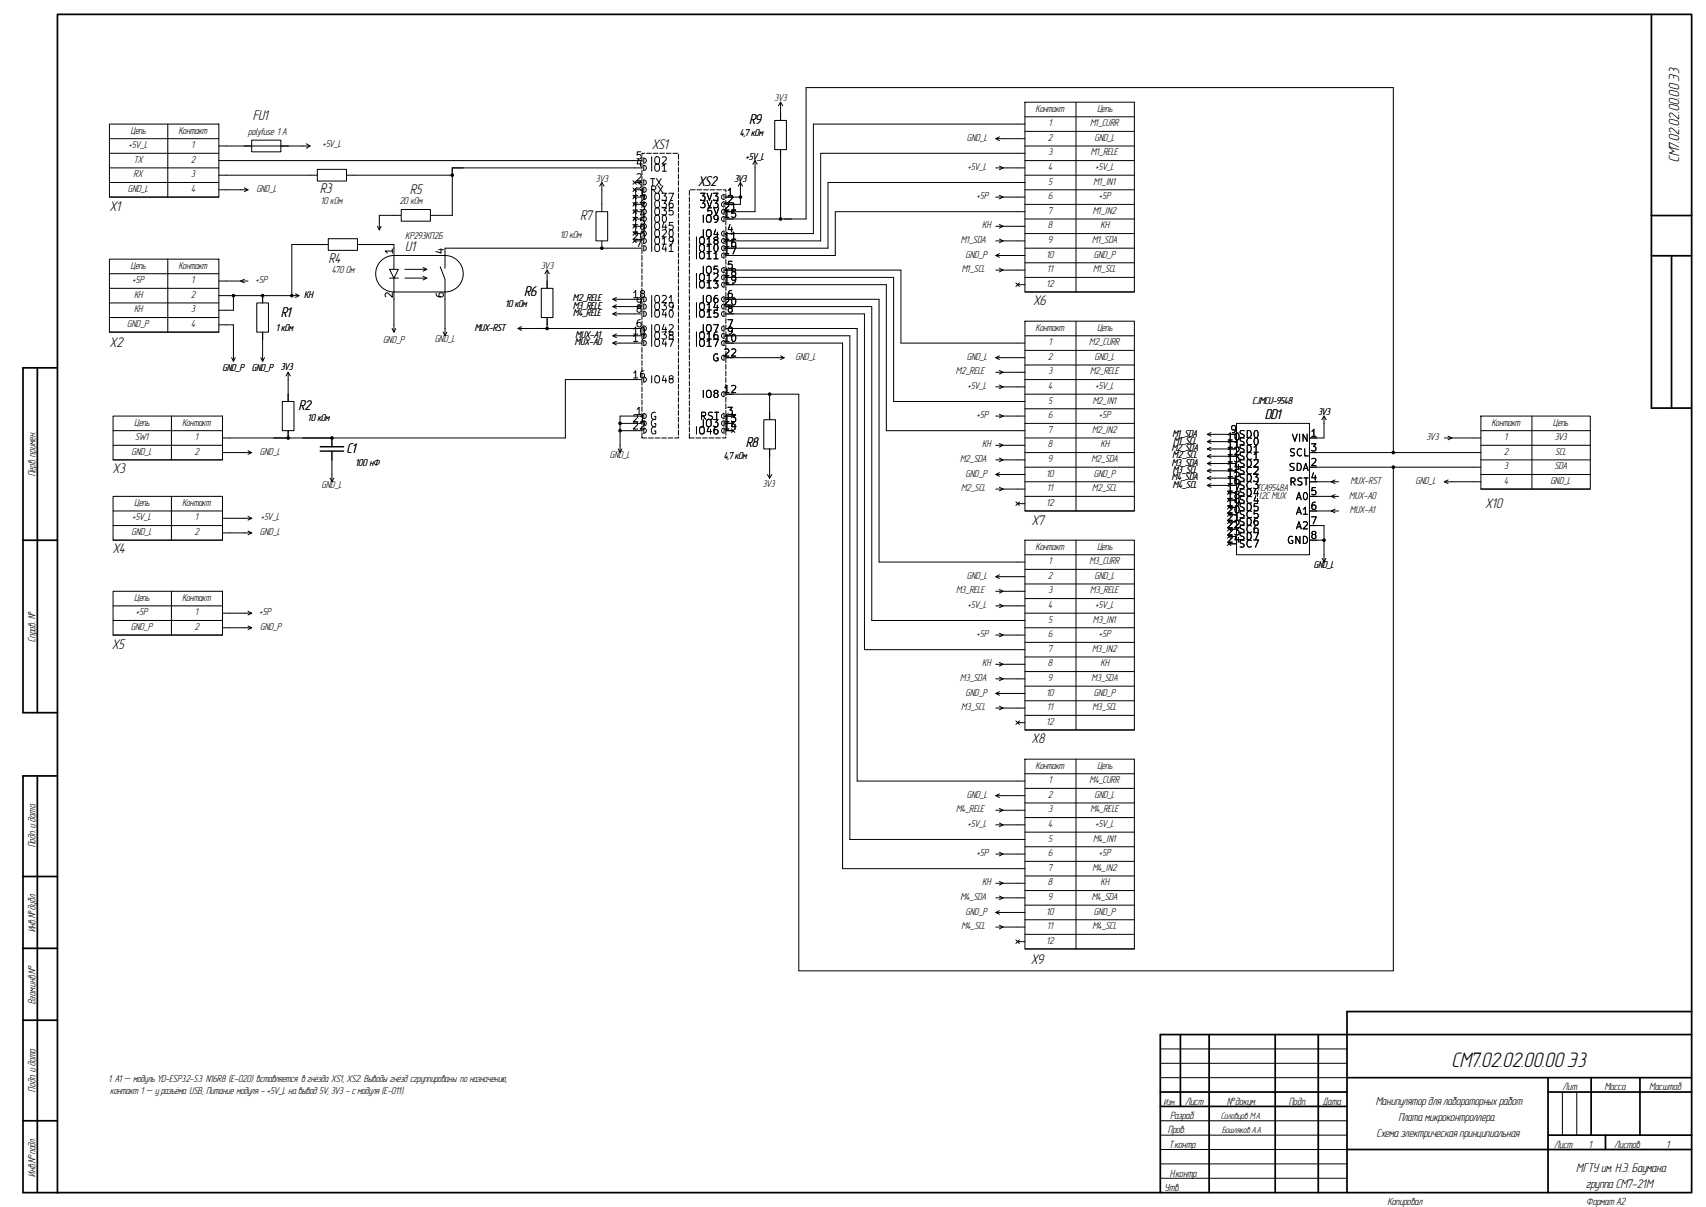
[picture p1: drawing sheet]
<svg xmlns="http://www.w3.org/2000/svg" width="594mm" height="420mm" viewBox="0 0 594 420" stroke-linecap="round" stroke-linejoin="round" font-family="sans-serif">
<g fill="none" stroke="#000" stroke-width=".6">
<path d="M20 5h569v410h-569zM575 5v137h14M575 75h14M575 89h14M582 89v53M13 128v120M20 128h-12v120h12M8 188h12M13 270v145M20 270h-12v145h12M8 305h12M8 330h12"/>
<path d="M8 355h12M411 360v25M421 360v55M444 360v55M459 360v55M589 352h-120v63M589 360h-185v55M404 380h65M469 375h120M539 380h50M539 375v40M554 375v20"/>
<path d="M571 375v20M8 390h12M404 385h65M469 400h120M539 395h50M559 395v5"/>
</g>
<g fill="none" stroke="#000" stroke-width=".35">
<path d="M271.8 35.6l-.8 1.2M271.8 35.6l.7 1.2M271.8 35.6v6.3M356.9 35.6h38.1v66h-38.1zM374.6 35.6v66M38.1 43.2h38.1v25.4h-38.1zM38.1 48.3h38.1M38.1 53.3h38.1M38.1 58.4h38.1M58.4 43.2v25.4M76.2 50.8h31.7M76.2 55.9h147.3"/>
<path d="M87.6 48.8h10.2v4h-10.2zM106.7 50l1.2 .8M107.9 50.8l-1.2 .8M110.5 58.9h10.1v4.1h-10.1zM223.5 58.4h-66v16.5h-7.6M224.2 55l.6 .3 .2 .6-.2 .6-.6 .3zM224.2 57.5l.6 .3 .2 .6-.2 .7-.6 .2zM262.9 55.9v17.8h-10.2M262.9 55.9l-.8 1.3M262.9 55.9l.8 1.3M269.7 41.9h4.1v10.2h-4.1zM271.8 52.1v24.1"/>
<path d="M346.7 48.3h10.2M346.7 58.4h10.2M348 47.6l-1.3 .7 1.3 .6M348 57.8l1.2 .6-1.2 .7M356.9 40.6h38.1M356.9 45.7h38.1M356.9 50.8h38.1M356.9 55.9h38.1M356.9 43.2h-73.7v38.1h-30.5M356.9 53.3h-71.2v30.5h-33M38.1 68.6h38.1M38.1 63.5h38.1"/>
<path d="M76.2 61h34.3M76.2 66h10.2M85.1 65.4l1.3 .6-1.3 .7M120.6 61h36.9M131.4 78.7l.7 1.3 .6-1.3M139.7 72.9h10.2v4.1h-10.2zM139.7 74.9h-7.6v5.1M207.5 73.7h4.1v10.1h-4.1zM209.5 63.5l-.7 1.3M209.5 63.5l.8 1.3M209.5 63.5v10.2M220.4 75.6l1.2 1.2"/>
<path d="M220.4 78.1l1.2 1.2M220.4 73.1l1.2 1.2M220.4 68l1.2 1.2M220.4 62.9l1.2 1.2M220.4 70.5l1.2 1.2M220.4 65.4l1.2 1.2M221 68.6h2.5M221 66h2.5M221 71.1h2.5M221 76.2h2.5M221 63.5h2.5M221 73.7h2.5"/>
<path d="M221 78.7h2.5M221.6 75.6l-1.2 1.2M221.6 78.1l-1.2 1.2M221.6 73.1l-1.2 1.2M221.6 68l-1.2 1.2M221.6 62.9l-1.2 1.2M221.6 70.5l-1.2 1.2M221.6 65.4l-1.2 1.2M224.2 62.6l.6 .3 .2 .6-.2 .6-.6 .3zM224.2 65.2l.6 .2 .2 .6-.2 .7-.6 .2zM224.2 67.7l.6 .3 .2 .6-.2 .6-.6 .3zM224.2 70.2l.6 .3 .2 .6-.2 .7-.6 .2z"/>
<path d="M224.2 72.8l.6 .2 .2 .7-.2 .6-.6 .2zM224.2 75.3l.6 .3 .2 .6-.2 .6-.6 .3zM224.2 77.9l.6 .2 .2 .6-.2 .7-.6 .2zM251.5 68l.6-.3v1.8l-.8-.6zM251.5 70.5l.6-.3v1.8l-.8-.6zM251.5 73l.6-.2v1.7l-.8-.5zM251.5 75.6l.6-.3v1.8l-.8-.6zM252.7 68.6h5.1M252.7 76.2h28v-45.7h204.4v127M257.8 63.5v7.6h-5.1M257.8 63.5l-.8 1.3M257.8 63.5l.8 1.3"/>
<path d="M346.7 68.6h10.2M346.7 78.7h10.2M348 67.9l1.2 .7-1.2 .6M348 78.1l1.2 .6-1.2 .7M356.9 61h38.1M356.9 66h38.1M356.9 71.1h38.1M356.9 76.2h38.1M356.9 63.5h-68.6v22.9h-35.6M356.9 73.7h-66.1v15.2h-38.1M38.1 90.2h38.1v25.4h-38.1zM38.1 95.3h38.1"/>
<path d="M58.4 90.2v25.4M76.2 97.8h10.2M85.1 97.2l-1.3 .6 1.3 .6M114.3 83.1h10.2v4h-10.2zM114.3 85.1h-12.7v17.8M124.5 85.1h12.7v8.6M132.7 90.8a6.3 6.3 0 0 1 4.5-1.9h17.7a6.3 6.3 0 0 1 6.4 6.4 6.3 6.3 0 0 1-6.4 6.3h-17.7a6.4 6.4 0 0 1-5.9-3.9 6.4 6.4 0 0 1 1.4-6.9zM135.6 93.7h3.1l-1.5 3.1zM135.6 96.8h3.1M137.2 96.8v18.8M141 96.8h7.6M141 93.7h7.6"/>
<path d="M147.3 93.1l1.3 .6-1.3 .7M147.3 96.1l1.3 .7-1.3 .6M153.3 92.8l1.6 4.4v4.4M190.5 94v6.3M190.5 94l-.8 1.3M190.5 94l.8 1.3M209.5 83.8v2.6M220.4 83.2l1.2 1.2M220.4 80.7l1.2 1.2M221 81.3h2.5M221 83.8h2.5M221.6 83.2l-1.2 1.2"/>
<path d="M221.6 80.7l-1.2 1.2M223.5 86.4h-68.6v6.9M224.2 80.4l.6 .3 .2 .6-.2 .6-.6 .3zM224.2 82.9l.6 .3 .2 .6-.2 .7-.6 .2zM224.2 85.5l.6 .2 .2 .7-.2 .6-.6 .2zM251.5 80.7l.6-.3v1.8l-.8-.6zM251.5 83.2l.6-.3v1.8l-.8-.6zM251.5 85.7l.6-.2v1.7l-.8-.5zM251.5 88.3l.6-.3v1.8l-.8-.6zM251.5 93.4l.6-.3v1.8l-.8-.6zM251.5 95.9l.6-.3v1.8l-.8-.6zM251.5 98.4l.6-.2v1.7l-.8-.5z"/>
<path d="M252.7 94h61v25.4h43.2M252.7 96.5h58.4v43.2h45.8M252.7 99.1h55.9v50.8h48.3M346.7 94h10.2M346.7 83.8h10.2M346.7 88.9h10.2M348 93.3l1.2 .7-1.2 .6M348 88.3l-1.3 .6 1.3 .6M348 83.2l1.2 .6-1.2 .7M353.7 98.5l1.2 1.2M354.3 99.1h2.6M354.9 98.5l-1.2 1.2"/>
<path d="M356.9 81.3h38.1M356.9 86.4h38.1M356.9 91.4h38.1M356.9 96.5h38.1M38.1 100.3h38.1M38.1 105.4h38.1M38.1 110.5h38.1M38.1 115.6h38.1M76.2 113h5.1v12.7M76.2 102.9h27.9M81.3 102.9v5.1h-5.1M89.4 105.4h4.1v10.2h-4.1z"/>
<path d="M91.4 102.9v2.5M91.4 115.6v10.1M102.9 102.2l1.2 .7-1.2 .6M136.5 114.3l.7 1.3 .6-1.3M154.3 115.6l.6 1.2 .7-1.2M154.9 101.6v15.2M180.3 114.3h43.2M181.6 113.7l-1.3 .6 1.3 .6M188.5 100.3h4v10.2h-4zM190.5 110.5v3.8M213.4 116.8h10.1M213.4 119.4h10.1"/>
<path d="M213.4 109.2h10.1M213.4 106.7h10.1M213.4 104.1h10.1M214.6 103.5l-1.2 .6 1.2 .7M214.6 106l-1.2 .7 1.2 .6M214.6 108.6l-1.2 .6 1.2 .7M214.6 118.7l-1.2 .7 1.2 .6M214.6 116.2l-1.2 .6 1.2 .7M224.2 103.3l.6 .2 .2 .6-.2 .7-.6 .2zM224.2 105.8l.6 .3 .2 .6-.2 .6-.6 .3zM224.2 108.3l.6 .3 .2 .6-.2 .7-.6 .2zM224.2 113.4l.6 .3 .2 .6-.2 .6-.6 .3z"/>
<path d="M224.2 116l.6 .2 .2 .6-.2 .7-.6 .2zM224.2 118.5l.6 .3 .2 .6-.2 .6-.6 .3zM251.5 103.5l.6-.2v1.7l-.8-.6zM251.5 106.1l.6-.3v1.8l-.8-.6zM251.5 108.6l.6-.3v1.8l-.8-.6zM251.5 113.7l.6-.3v1.8l-.8-.6zM251.5 116.2l.6-.2v1.7l-.8-.6zM251.5 118.8l.6-.3v1.8l-.8-.6zM252.7 116.8h43.2v175.3h61M252.7 119.4h40.7v182.9h63.5M252.7 106.7h50.8v109.2h53.4M252.7 114.3h45.7v157.5h58.5"/>
<path d="M252.7 109.2h48.3v116.9h55.9M252.7 104.1h53.4v91.5h50.8M356.9 111.8h38.1v66h-38.1zM356.9 116.8h38.1M356.9 101.6h38.1M374.6 111.8v66M80.6 124.5l.7 1.2 .6-1.2M90.8 124.5l.6 1.2 .7-1.2M98.3 139.7h4.1v10.2h-4.1zM100.3 129.5v10.2M100.3 129.5l-.7 1.3M100.3 129.5l.8 1.3"/>
<path d="M223.5 132.1h-26.7v20.3h-119.3M224.2 131.2l.6 .3 .2 .6-.2 .6-.6 .3zM251.5 123.8l.6-.2v1.7l-.8-.5zM251.5 136.5l.6-.2v1.7l-.8-.5zM252.7 124.5h20.3M252.7 137.2h25.4v200.6h207v-175.2M268 137.2v8.9M271.8 123.8l1.2 .7-1.2 .6M346.7 124.5h10.2M346.7 129.5h10.2M346.7 134.6h10.2M348 123.8l-1.3 .7 1.3 .6"/>
<path d="M348 134l1.2 .6-1.2 .7M348 128.9l1.2 .6-1.2 .7M356.9 121.9h38.1M356.9 127h38.1M356.9 132.1h38.1M356.9 137.2h38.1M39.4 144.8h38.1v15.2h-38.1zM39.4 154.9h38.1M39.4 149.9h38.1M59.7 144.8v15.2M77.5 157.5h10.1M86.4 156.8l1.2 .7-1.2 .6"/>
<path d="M100.3 149.9v2.5M115.6 152.4v3M115.6 157v10.6M215.3 156.2l.6 1.3 .6-1.3M215.9 147.3h7.6M215.9 149.9h7.6M223.5 144.8h-7.6v12.7M224.2 143.9l.6 .3 .2 .6-.2 .6-.6 .3zM224.2 146.4l.6 .3 .2 .6-.2 .7-.6 .2zM224.2 149l.6 .2 .2 .7-.2 .6-.6 .2zM251.5 144.2l.6-.3v1.8l-.8-.6zM251.5 146.7l.6-.3v1.8l-.8-.6z"/>
<path d="M251.5 149.2l.6-.2v1.7l-.8-.5zM252.7 144.8h2.6M252.7 147.3h2.6M252.7 149.9h2.6M254.7 144.2l1.2 1.2M254.7 149.3l1.2 1.2M254.7 146.7l1.2 1.2M255.9 144.2l-1.2 1.2M255.9 149.3l-1.2 1.2M255.9 146.7l-1.2 1.2M265.9 146.1h4.1v10.1h-4.1zM268 156.2v10.2"/>
<path d="M346.7 154.9h10.2M346.7 144.8h10.2M348 159.4l1.2 .6-1.2 .7M348 154.3l1.2 .6-1.2 .7M348 144.1l1.2 .7-1.2 .6M356.9 142.2h38.1M356.9 147.3h38.1M356.9 152.4h38.1M356.9 157.5h38.1M420.4 153.7h10.1M420.4 151.1h10.1M420.4 158.8h10.1"/>
<path d="M420.4 156.2h10.1M421.6 153l-1.2 .7 1.2 .6M421.6 150.5l-1.2 .6 1.2 .7M421.6 158.1l-1.2 .7 1.2 .6M421.6 155.6l-1.2 .6 1.2 .6M430.5 147.3h25.4v45.7h-25.4zM455.9 157.5h59.7M461 144.8v7.6h-5.1M461 144.8l-.8 1.3M461 144.8l.8 1.3M502.9 152.4h12.7M504.2 151.8l1.3 .6-1.3 .6"/>
<path d="M515.6 144.8h38.1v25.4h-38.1zM515.6 154.9h38.1M515.6 149.9h38.1M533.4 144.8v25.4M39.4 172.7h38.1v15.3h-38.1zM39.4 160h38.1M39.4 177.8h38.1M59.7 172.7v15.3M86.4 179.7l1.2 .6-1.2 .7M114.9 166.4l.7 1.2 .6-1.2M267.2 165.1l.8 1.3M268.7 165.1l-.7 1.3"/>
<path d="M346.7 170.2h10.2M346.7 165.1h10.2M346.7 160h10.2M348 169.5l1.2 .7-1.2 .6M348 164.5l-1.3 .6 1.3 .6M353.7 174.7l1.2 1.2M354.3 175.3h2.6M354.9 174.7l-1.2 1.2M356.9 162.6h38.1M356.9 167.6h38.1M356.9 172.7h38.1M356.9 177.8h38.1"/>
<path d="M420.4 161.3h10.1M420.4 163.8h10.1M420.4 168.9h10.1M420.4 166.4h10.1M421.6 160.7l-1.2 .6 1.2 .6M421.6 163.2l-1.2 .6 1.2 .7M421.6 168.3l-1.2 .6 1.2 .6M421.6 165.7l-1.2 .7 1.2 .6M427.4 178.5l1.2 1.2M427.4 175.9l1.2 1.2M427.4 173.4l1.2 1.2M427.4 170.8l1.2 1.3"/>
<path d="M428 171.5h2.5M428 174h2.5M428 176.5h2.5M428 179.1h2.5M428.6 178.5l-1.2 1.2M428.6 175.9l-1.2 1.2M428.6 173.4l-1.2 1.2M428.6 170.8l-1.2 1.3M455.9 162.6h59.7M455.9 167.6h10.2M455.9 172.7h10.2M455.9 177.8h10.2"/>
<path d="M464.8 172.1l-1.3 .6 1.3 .7M464.8 167l-1.3 .6 1.3 .7M464.8 177.2l-1.3 .6 1.3 .6M502.9 167.6h12.7M504.2 167l-1.3 .6 1.3 .7M515.6 170.2h38.1M515.6 165.1h38.1M515.6 160h38.1M39.4 182.9h38.1M39.4 188h38.1M77.5 180.3h10.1M77.5 185.4h10.1"/>
<path d="M86.4 184.8l1.2 .6-1.2 .7M356.9 188h38.1v66h-38.1zM356.9 193h38.1M356.9 198.1h38.1M374.6 188v66M427.4 181l1.2 1.2M427.4 183.5l1.2 1.3M427.4 188.6l1.2 1.2M427.4 186.1l1.2 1.2M428 181.6h2.5M428 184.2h2.5M428 186.7h2.5"/>
<path d="M428 189.2h2.5M428.6 181l-1.2 1.2M428.6 183.5l-1.2 1.3M428.6 188.6l-1.2 1.2M428.6 186.1l-1.2 1.2M455.9 182.9h5.1v12.7M455.9 188h5.1M460.4 194.3l.6 1.3 .6-1.3M39.4 205.7h38.1v15.3h-38.1zM39.4 210.8h38.1M39.4 215.9h38.1M59.7 205.7v15.3"/>
<path d="M77.5 213.4h10.1M77.5 218.4h10.1M86.4 212.7l1.2 .7-1.2 .6M86.4 217.8l1.2 .6-1.2 .7M346.7 210.8h10.2M346.7 200.7h10.2M346.7 205.7h10.2M348 210.2l1.2 .6-1.2 .7M348 200l-1.3 .7 1.3 .6M348 205.1l1.2 .6-1.2 .7M356.9 213.4h38.1M356.9 218.4h38.1"/>
<path d="M356.9 203.2h38.1M356.9 208.3h38.1M39.4 221h38.1M346.7 221h10.2M346.7 236.2h10.2M346.7 231.1h10.2M348 220.3l1.2 .7-1.2 .6M348 235.6l1.2 .6-1.2 .7M348 230.5l1.2 .6-1.2 .7M356.9 223.5h38.1M356.9 228.6h38.1M356.9 233.7h38.1"/>
<path d="M356.9 238.8h38.1M346.7 241.3h10.2M346.7 246.4h10.2M348 240.7l-1.3 .6 1.3 .6M348 245.7l1.2 .7-1.2 .6M353.7 250.9l1.2 1.2M354.3 251.5h2.6M354.9 250.9l-1.2 1.2M356.9 243.8h38.1M356.9 248.9h38.1M356.9 254h38.1M346.7 276.9h10.2"/>
<path d="M348 276.2l-1.3 .7 1.3 .6M356.9 264.2h38.1v66h-38.1zM356.9 269.2h38.1M356.9 274.3h38.1M356.9 279.4h38.1M374.6 264.2v66M346.7 281.9h10.2M346.7 287h10.2M346.7 297.2h10.2M348 281.3l1.2 .6-1.2 .7M348 286.4l1.2 .6-1.2 .7M348 296.5l1.2 .7-1.2 .6"/>
<path d="M356.9 284.5h38.1M356.9 289.6h38.1M356.9 294.6h38.1M356.9 299.7h38.1M346.7 307.3h10.2M346.7 312.4h10.2M346.7 317.5h10.2M348 316.9l-1.3 .6 1.3 .6M348 311.8l1.2 .6-1.2 .7M348 306.7l1.2 .6-1.2 .7M356.9 304.8h38.1M356.9 309.9h38.1"/>
<path d="M356.9 315h38.1M346.7 322.6h10.2M348 321.9l1.2 .7-1.2 .6M353.7 327.1l1.2 1.2M354.3 327.7h2.6M354.9 327.1l-1.2 1.2M356.9 320h38.1M356.9 325.1h38.1M356.9 330.2h38.1M404 375h65M404 370h65M404 365h65"/>
<path d="M544 380v15M549 380v15M404 400h65M404 395h65M404 390h65M404 410h65M404 405h65"/>
</g>
<path d="M111.5 155.4h8.1M111.5 157h8.1" fill="none" stroke="#000" stroke-width=".51"/>
<path d="M223.5 53.3h12.7v99.1h-12.7zM240 66h12.7v86.4h-12.7z" fill="none" stroke="#000" stroke-width=".35" stroke-dasharray="1.7 .6"/>
<g fill="#000" stroke="#000" stroke-width=".35">
<circle cx="157.5" cy="61" r=".46"/>
<circle cx="257.8" cy="68.6" r=".46"/>
<circle cx="271.8" cy="76.2" r=".46"/>
<circle cx="209.5" cy="86.4" r=".46"/>
<circle cx="81.3" cy="102.9" r=".46"/>
<circle cx="91.4" cy="102.9" r=".46"/>
<circle cx="101.6" cy="102.9" r=".46"/>
<circle cx="190.5" cy="114.3" r=".46"/>
<circle cx="268" cy="137.2" r=".46"/>
<circle cx="100.3" cy="152.4" r=".46"/>
<circle cx="115.6" cy="152.4" r=".46"/>
<circle cx="215.9" cy="149.9" r=".46"/>
<circle cx="215.9" cy="147.3" r=".46"/>
<circle cx="485.1" cy="157.5" r=".46"/>
<circle cx="485.1" cy="162.6" r=".46"/>
<circle cx="461" cy="188" r=".46"/>
</g>
<text font-size="7.3" x="505.6" y="371.3">СМ7.02.02.00.00 Э3</text>
<text font-size="5.1" x="584.7" y="56.4" transform="rotate(-90 584.7 56.4)">СМ7.02.02.00.00 Э3</text>
<g font-size="4.9">
<text x="88.1" y="41.7">FU1</text>
<text x="261.1" y="43.2">R9</text>
<text x="227.2" y="51.9">XS1</text>
<text x="243.3" y="64.6">XS2</text>
<text x="111.6" y="67.1">R3</text>
<text x="142.9" y="67.4">R5</text>
<text x="38.4" y="73.4">X1</text>
<text x="202.2" y="76.6">R7</text>
<text x="141.2" y="87.4">U1</text>
<text x="114.6" y="91.5">R4</text>
<text x="182.7" y="102.9">R6</text>
<text x="359.9" y="106.2">X6</text>
<text x="98" y="110.3">R1</text>
<text x="38.4" y="120.7">X2</text>
<text x="104.1" y="142.7">R2</text>
<text x="440.7" y="145.8">DD1</text>
<text x="259.9" y="155.4">R8</text>
<text x="120.9" y="157.5">C1</text>
<text x="39.4" y="164.6">X3</text>
<text x="517.4" y="176.8">X10</text>
<text x="359.4" y="182.7">X7</text>
<text x="39.4" y="192.6">X4</text>
<text x="39.1" y="225.8">X5</text>
<text x="359.4" y="258.6">X8</text>
<text x="359.2" y="335.6">X9</text>
</g>
<g font-size="4.4">
<text x="548.9" y="407.8">МГТУ им. Н.Э. Баумана</text>
<text x="552.4" y="413.5">группа СМ7-21М</text>
</g>
<g font-size="4">
<text x="479.1" y="384.5">Манипулятор для лабораторных работ</text>
<text x="479.4" y="395.8">Схема электрическая принципиальная</text>
<text x="487.1" y="390.2">Плата микроконтроллера.</text>
</g>
<g font-size="3.7">
<text x="12.4" y="165.7" transform="rotate(-90 12.4 165.7)">Перв. примен.</text>
<text x="12.4" y="223.5" transform="rotate(-90 12.4 223.5)">Справ. N°</text>
<text x="12.4" y="294.9" transform="rotate(-90 12.4 294.9)">Подп. и дата</text>
<text x="12.4" y="324.5" transform="rotate(-90 12.4 324.5)">Инв.N°дубл.</text>
<text x="12.4" y="349.4" transform="rotate(-90 12.4 349.4)">Взам.инв.N°</text>
<text x="12.4" y="379.9" transform="rotate(-90 12.4 379.9)">Подп. и дата</text>
<text x="544.2" y="379.4">Лит.</text>
<text x="558.7" y="379.4">Масса</text>
<text x="574.3" y="379.4">Масштаб</text>
<text x="407.5" y="389.4">Разраб.</text>
<text x="412.7" y="384.4">Лист</text>
<text x="427.3" y="384.4">N°докум.</text>
<text x="448.8" y="384.4">Подп.</text>
<text x="460.8" y="384.4">Дата</text>
<text x="406.7" y="394.4">Пров.</text>
<text x="407" y="399.4">Т.контр.</text>
<text x="541.3" y="399.4">Лист</text>
<text x="553.3" y="399.4">1</text>
<text x="562.1" y="399.4">Листов</text>
<text x="580.3" y="399.4">1</text>
<text x="12.4" y="409.4" transform="rotate(-90 12.4 409.4)">Инв.N°подл.</text>
<text x="407.4" y="409.4">Н.контр.</text>
<text x="405.6" y="414.4">Утв.</text>
<text x="483.2" y="419.4">Копировал</text>
<text x="552.4" y="419.4">Формат A2</text>
</g>
<g font-size="3.5">
<text x="269.7" y="35.3">3V3</text>
<text x="360.7" y="38.9">Контакт</text>
<text x="382.1" y="38.9">Цепь</text>
<text x="45.5" y="46.5">Цепь</text>
<text x="62.2" y="46.5">Контакт</text>
<text x="86.6" y="47">polyfuse 1 А</text>
<text x="257.7" y="47.2">4,7кОм</text>
<text x="365.3" y="43.9">1</text>
<text x="379.7" y="43.9">M1_CURR</text>
<text x="44.9" y="51.6">+5V_L</text>
<text x="66.8" y="51.6">1</text>
<text x="112.4" y="51.3">+5V_L</text>
<text x="336.8" y="49">GND_L</text>
<text x="365" y="49">2</text>
<text x="381.2" y="49">GND_L</text>
<text x="46.7" y="56.6">TX</text>
<text x="66.5" y="56.6">2</text>
<text x="259.7" y="55.6">+5V_L</text>
<text x="337" y="59.2">+5V_L</text>
<text x="365" y="54.1">3</text>
<text x="365.1" y="59.2">4</text>
<text x="380" y="54.1">M1_RELE</text>
<text x="381.5" y="59.2">+5V_L</text>
<text x="46.7" y="61.7">RX</text>
<text x="66.6" y="61.7">3</text>
<text x="207.5" y="63.2">3V3</text>
<text x="255.8" y="63.2">3V3</text>
<text x="365" y="64.3">5</text>
<text x="380.9" y="64.3">M1_IN1</text>
<text x="44.6" y="66.8">GND_L</text>
<text x="66.6" y="66.8">4</text>
<text x="89.4" y="66.8">GND_L</text>
<text x="111.8" y="70.9">10 кОм</text>
<text x="139.2" y="71.1">20 кОм</text>
<text x="340.1" y="69.3">+5P</text>
<text x="365" y="69.3">6</text>
<text x="382.7" y="69.3">+5P</text>
<text x="365.1" y="74.4">7</text>
<text x="380.6" y="74.4">M1_IN2</text>
<text x="141.2" y="83.3">КР293КП2Б</text>
<text x="195.1" y="82.7">10 кОм</text>
<text x="342.1" y="79.5">KH</text>
<text x="365" y="79.5">8</text>
<text x="383.3" y="79.5">KH</text>
<text x="334.7" y="84.6">M1_SDA</text>
<text x="336.3" y="89.7">GND_P</text>
<text x="364.5" y="89.7">10</text>
<text x="365.1" y="84.6">9</text>
<text x="380.4" y="84.6">M1_SDA</text>
<text x="381" y="89.7">GND_P</text>
<text x="45.5" y="93.5">Цепь</text>
<text x="62.2" y="93.5">Контакт</text>
<text x="115.6" y="95">470 Ом</text>
<text x="188.4" y="93.7">3V3</text>
<text x="335" y="94.7">M1_SCL</text>
<text x="364.7" y="94.7">11</text>
<text x="380.7" y="94.7">M1_SCL</text>
<text x="46.2" y="98.5">+5P</text>
<text x="66.8" y="98.5">1</text>
<text x="89.1" y="98.5">+5P</text>
<text x="364.5" y="99.8">12</text>
<text x="46.8" y="103.6">KH</text>
<text x="66.5" y="103.6">2</text>
<text x="106.1" y="103.6">KH</text>
<text x="176.1" y="106.7">10 кОм</text>
<text x="199.6" y="104.9">M2_RELE</text>
<text x="199.7" y="107.4">M3_RELE</text>
<text x="44.4" y="113.8">GND_P</text>
<text x="46.8" y="108.7">KH</text>
<text x="66.6" y="108.7">3</text>
<text x="66.6" y="113.8">4</text>
<text x="199.7" y="110">M4_RELE</text>
<text x="96.2" y="115.1">1 кОм</text>
<text x="133.5" y="119.4">GND_P</text>
<text x="151.5" y="118.9">GND_L</text>
<text x="165.4" y="115.1">MUX-RST</text>
<text x="200.5" y="117.6">MUX-A1</text>
<text x="360.7" y="115.1">Контакт</text>
<text x="382.1" y="115.1">Цепь</text>
<text x="200.3" y="120.1">MUX-A0</text>
<text x="277.2" y="125.2">GND_L</text>
<text x="336.8" y="125.2">GND_L</text>
<text x="365" y="125.2">2</text>
<text x="365.3" y="120.1">1</text>
<text x="379.4" y="120.1">M2_CURR</text>
<text x="381.2" y="125.2">GND_L</text>
<text x="77.6" y="129">GND_P</text>
<text x="87.8" y="129">GND_P 3V3</text>
<text x="333" y="130.3">M2_RELE</text>
<text x="365" y="130.3">3</text>
<text x="379.7" y="130.3">M2_RELE</text>
<text x="337" y="135.4">+5V_L</text>
<text x="365.1" y="135.4">4</text>
<text x="381.5" y="135.4">+5V_L</text>
<text x="365" y="140.5">5</text>
<text x="380.6" y="140.5">M2_IN1</text>
<text x="436.2" y="140.5">CJMCU-9548</text>
<text x="46.8" y="148.1">Цепь</text>
<text x="63.5" y="148.1">Контакт</text>
<text x="107.3" y="146.6">10 кОм</text>
<text x="340.1" y="145.5">+5P</text>
<text x="365" y="145.5">6</text>
<text x="382.7" y="145.5">+5P</text>
<text x="459" y="144.5">3V3</text>
<text x="519.4" y="148.1">Контакт</text>
<text x="540.8" y="148.1">Цепь</text>
<text x="47.1" y="153.2">SW1</text>
<text x="68.1" y="153.2">1</text>
<text x="342.1" y="155.7">KH</text>
<text x="365" y="155.7">8</text>
<text x="365.1" y="150.6">7</text>
<text x="380.4" y="150.6">M2_IN2</text>
<text x="383.3" y="155.7">KH</text>
<text x="408.3" y="151.9">M1_SDA</text>
<text x="408.7" y="154.4">M1_SCL</text>
<text x="496.7" y="153.2">3V3</text>
<text x="524" y="153.2">1</text>
<text x="541.3" y="153.2">3V3</text>
<text x="45.9" y="158.2">GND_L</text>
<text x="67.8" y="158.2">2</text>
<text x="90.6" y="158.2">GND_L</text>
<text x="212.4" y="159.5">GND_L</text>
<text x="252.1" y="159.8">4,7кОм</text>
<text x="334.4" y="160.8">M2_SDA</text>
<text x="365.1" y="160.8">9</text>
<text x="380.1" y="160.8">M2_SDA</text>
<text x="408.1" y="157">M2_SDA</text>
<text x="408.4" y="159.5">M2_SCL</text>
<text x="523.7" y="158.2">2</text>
<text x="541.6" y="158.2">SCL</text>
<text x="123.9" y="162.3">100 нФ</text>
<text x="336.3" y="165.9">GND_P</text>
<text x="364.5" y="165.9">10</text>
<text x="381" y="165.9">GND_P</text>
<text x="408.1" y="162">M3_SDA</text>
<text x="408.2" y="167.1">M4_SDA</text>
<text x="408.5" y="164.6">M3_SCL</text>
<text x="523.8" y="163.3">3</text>
<text x="541.3" y="163.3">SDA</text>
<text x="112.1" y="169.7">GND_L</text>
<text x="265.6" y="169.4">3V3</text>
<text x="334.8" y="170.9">M2_SCL</text>
<text x="364.7" y="170.9">11</text>
<text x="380.4" y="170.9">M2_SCL</text>
<text x="408.5" y="169.7">M4_SCL</text>
<text x="437.6" y="170.9">TCA9548A</text>
<text x="438.4" y="173.5">I2CMUX</text>
<text x="469.9" y="173.5">MUX-A0</text>
<text x="470.3" y="168.4">MUX-RST</text>
<text x="493" y="168.4">GND_L</text>
<text x="523.8" y="168.4">4</text>
<text x="539.9" y="168.4">GND_L</text>
<text x="46.8" y="176">Цепь</text>
<text x="63.5" y="176">Контакт</text>
<text x="364.5" y="176">12</text>
<text x="470.1" y="178.6">MUX-A1</text>
<text x="46.2" y="181.1">+5V_L</text>
<text x="68.1" y="181.1">1</text>
<text x="90.9" y="181.1">+5V_L</text>
<text x="45.9" y="186.2">GND_L</text>
<text x="67.8" y="186.2">2</text>
<text x="90.6" y="186.2">GND_L</text>
<text x="360.7" y="191.3">Контакт</text>
<text x="382.1" y="191.3">Цепь</text>
<text x="365.3" y="196.3">1</text>
<text x="379.4" y="196.3">M3_CURR</text>
<text x="457.6" y="197.6">GND_L</text>
<text x="336.8" y="201.4">GND_L</text>
<text x="365" y="201.4">2</text>
<text x="381.2" y="201.4">GND_L</text>
<text x="46.8" y="209">Цепь</text>
<text x="63.5" y="209">Контакт</text>
<text x="333" y="206.5">M3_RELE</text>
<text x="365" y="206.5">3</text>
<text x="379.7" y="206.5">M3_RELE</text>
<text x="47.5" y="214.1">+5P</text>
<text x="68.1" y="214.1">1</text>
<text x="90.4" y="214.1">+5P</text>
<text x="337" y="211.6">+5V_L</text>
<text x="365.1" y="211.6">4</text>
<text x="381.5" y="211.6">+5V_L</text>
<text x="45.7" y="219.2">GND_P</text>
<text x="67.8" y="219.2">2</text>
<text x="90.7" y="219.2">GND_P</text>
<text x="340.1" y="221.7">+5P</text>
<text x="365" y="221.7">6</text>
<text x="365" y="216.7">5</text>
<text x="380.7" y="216.7">M3_IN1</text>
<text x="382.7" y="221.7">+5P</text>
<text x="365.1" y="226.8">7</text>
<text x="380.4" y="226.8">M3_IN2</text>
<text x="342.1" y="231.9">KH</text>
<text x="365" y="231.9">8</text>
<text x="383.3" y="231.9">KH</text>
<text x="334.5" y="237">M3_SDA</text>
<text x="365.1" y="237">9</text>
<text x="380.2" y="237">M3_SDA</text>
<text x="336.3" y="242.1">GND_P</text>
<text x="364.5" y="242.1">10</text>
<text x="381" y="242.1">GND_P</text>
<text x="334.8" y="247.1">M3_SCL</text>
<text x="364.7" y="247.1">11</text>
<text x="380.5" y="247.1">M3_SCL</text>
<text x="364.5" y="252.2">12</text>
<text x="360.7" y="267.5">Контакт</text>
<text x="382.1" y="267.5">Цепь</text>
<text x="365.3" y="272.5">1</text>
<text x="379.5" y="272.5">M4_CURR</text>
<text x="336.8" y="277.6">GND_L</text>
<text x="365" y="277.6">2</text>
<text x="381.2" y="277.6">GND_L</text>
<text x="333.1" y="282.7">M4_RELE</text>
<text x="337" y="287.8">+5V_L</text>
<text x="365" y="282.7">3</text>
<text x="365.1" y="287.8">4</text>
<text x="379.8" y="282.7">M4_RELE</text>
<text x="381.5" y="287.8">+5V_L</text>
<text x="365" y="292.9">5</text>
<text x="380.7" y="292.9">M4_IN1</text>
<text x="340.1" y="297.9">+5P</text>
<text x="365" y="297.9">6</text>
<text x="382.7" y="297.9">+5P</text>
<text x="365.1" y="303">7</text>
<text x="380.5" y="303">M4_IN2</text>
<text x="342.1" y="308.1">KH</text>
<text x="365" y="308.1">8</text>
<text x="383.3" y="308.1">KH</text>
<text x="334.5" y="313.2">M4_SDA</text>
<text x="365.1" y="313.2">9</text>
<text x="380.2" y="313.2">M4_SDA</text>
<text x="334.9" y="323.3">M4_SCL</text>
<text x="336.3" y="318.3">GND_P</text>
<text x="364.5" y="318.3">10</text>
<text x="364.7" y="323.3">11</text>
<text x="380.5" y="323.3">M4_SCL</text>
<text x="381" y="318.3">GND_P</text>
<text x="364.5" y="328.4">12</text>
<text x="37.8" y="376.5">1. A1 — модуль YD-ESP32-S3 N16R8 (E-020) вставляется в гнёзда XS1, XS2. Выводы гнёзд сгруппированы по назначению,</text>
<text x="38.5" y="380.5">контакт 1 — уразъёма USB; Питание модуля - +5V_L на вывод 5V; 3V3 - смодуля (E-011).</text>
</g>
<text font-size="3.2" x="425.2" y="389.4">Соловцов М.А.</text>
<g font-size="3.1">
<text x="405.3" y="384.4">Изм.</text>
<text x="425.5" y="394.4">Бошляков А.А.</text>
</g>
<g font-size="2.5">
<text x="221.1" y="58.6">4</text>
<text x="221.1" y="56.1">5</text>
<text x="226.1" y="57.8">IO2</text>
<text x="221.1" y="63.7">2</text>
<text x="226.1" y="65.4">TX</text>
<text x="226.1" y="60.3">IO1</text>
<text x="219.9" y="68.8">11</text>
<text x="219.9" y="71.3">12</text>
<text x="221.1" y="66.2">3</text>
<text x="226.1" y="68">RX</text>
<text x="226.1" y="70.5">IO37</text>
<text x="243.3" y="70.5">3V3</text>
<text x="252.8" y="68.8">1</text>
<text x="252.8" y="71.3">2</text>
<text x="219.9" y="73.9">13</text>
<text x="219.9" y="76.4">14</text>
<text x="226.1" y="73">IO36</text>
<text x="226.1" y="75.6">IO35</text>
<text x="245.7" y="75.6">5V</text>
<text x="251.6" y="76.4">15</text>
<text x="251.6" y="73.9">21</text>
<text x="219.9" y="78.9">15</text>
<text x="219.9" y="81.5">19</text>
<text x="226.1" y="78.1">IO0</text>
<text x="226.1" y="80.7">IO45</text>
<text x="226.1" y="83.2">IO20</text>
<text x="244" y="83.2">IO4</text>
<text x="244" y="78.1">IO9</text>
<text x="252.8" y="81.5">4</text>
<text x="137.4" y="88.8" transform="rotate(-90 137.4 88.8)">1</text>
<text x="155.1" y="88.8" transform="rotate(-90 155.1 88.8)">4</text>
<text x="219.9" y="84">20</text>
<text x="221.1" y="86.6">7</text>
<text x="226.1" y="88.3">IO41</text>
<text x="226.1" y="85.7">IO19</text>
<text x="241.7" y="85.7">IO18</text>
<text x="241.7" y="88.3">IO10</text>
<text x="251.6" y="84">11</text>
<text x="251.6" y="86.6">16</text>
<text x="251.6" y="89.1">17</text>
<text x="241.7" y="90.8">IO11</text>
<text x="244" y="95.9">IO5</text>
<text x="252.8" y="94.2">5</text>
<text x="241.7" y="98.4">IO12</text>
<text x="241.7" y="101">IO13</text>
<text x="251.6" y="96.7">18</text>
<text x="251.6" y="99.3">19</text>
<text x="137.4" y="104" transform="rotate(-90 137.4 104)">2</text>
<text x="155.1" y="104" transform="rotate(-90 155.1 104)">6</text>
<text x="219.9" y="104.3">18</text>
<text x="221.1" y="106.9">9</text>
<text x="226.1" y="106.1">IO21</text>
<text x="244" y="106.1">IO6</text>
<text x="251.6" y="106.9">20</text>
<text x="252.8" y="104.3">6</text>
<text x="221.1" y="109.4">8</text>
<text x="226.1" y="111.1">IO40</text>
<text x="226.1" y="108.6">IO39</text>
<text x="241.7" y="111.1">IO15</text>
<text x="241.7" y="108.6">IO14</text>
<text x="252.8" y="109.4">8</text>
<text x="219.9" y="117">10</text>
<text x="219.9" y="119.6">17</text>
<text x="221.1" y="114.5">6</text>
<text x="226.1" y="116.2">IO42</text>
<text x="226.1" y="118.8">IO38</text>
<text x="241.7" y="118.8">IO16</text>
<text x="244" y="116.2">IO7</text>
<text x="251.6" y="119.6">10</text>
<text x="252.8" y="114.5">7</text>
<text x="252.8" y="117">9</text>
<text x="226.1" y="121.3">IO47</text>
<text x="241.7" y="121.3">IO17</text>
<text x="251.6" y="124.7">22</text>
<text x="247.7" y="126.4">G</text>
<text x="219.9" y="132.3">16</text>
<text x="226.1" y="134">IO48</text>
<text x="251.6" y="137.4">12</text>
<text x="244" y="139.1">IO8</text>
<text x="219.9" y="147.5">21</text>
<text x="221.1" y="145">1</text>
<text x="226.1" y="146.7">G</text>
<text x="226.1" y="149.2">G</text>
<text x="243.4" y="146.7">RST</text>
<text x="244" y="149.2">IO3</text>
<text x="251.6" y="147.5">13</text>
<text x="252.8" y="145">3</text>
<text x="219.9" y="150.1">22</text>
<text x="241.7" y="151.8">IO46</text>
<text x="251.6" y="150.1">14</text>
<text x="426.9" y="153.9">10</text>
<text x="428.1" y="151.3">9</text>
<text x="431" y="153">SD0</text>
<text x="431" y="155.6">SC0</text>
<text x="449.5" y="154.3">VIN</text>
<text x="456" y="152.6">1</text>
<text x="426.9" y="156.4">11</text>
<text x="426.9" y="158.9">12</text>
<text x="426.9" y="161.5">13</text>
<text x="431" y="158.1">SD1</text>
<text x="431" y="160.7">SC1</text>
<text x="448.6" y="159.4">SCL</text>
<text x="456" y="157.7">3</text>
<text x="426.9" y="164">14</text>
<text x="426.9" y="166.6">15</text>
<text x="431" y="163.2">SD2</text>
<text x="431" y="165.7">SC2</text>
<text x="448.4" y="164.5">SDA</text>
<text x="456" y="162.8">2</text>
<text x="456" y="167.8">4</text>
<text x="426.9" y="169.1">16</text>
<text x="426.9" y="171.6">17</text>
<text x="431" y="168.3">SD3</text>
<text x="431" y="170.8">SC3</text>
<text x="431" y="173.4">SD4</text>
<text x="448.7" y="169.6">RST</text>
<text x="456" y="172.9">5</text>
<text x="426.9" y="174.2">18</text>
<text x="426.9" y="176.7">19</text>
<text x="426.9" y="179.3">20</text>
<text x="431" y="175.9">SC4</text>
<text x="431" y="178.4">SD5</text>
<text x="450.9" y="174.6">A0</text>
<text x="450.9" y="179.7">A1</text>
<text x="456" y="178">6</text>
<text x="426.9" y="181.8">21</text>
<text x="426.9" y="184.3">22</text>
<text x="431" y="181">SC5</text>
<text x="431" y="183.5">SD6</text>
<text x="450.9" y="184.8">A2</text>
<text x="456" y="183.1">7</text>
<text x="426.9" y="186.9">23</text>
<text x="426.9" y="189.4">24</text>
<text x="431" y="186.1">SC6</text>
<text x="431" y="188.6">SD7</text>
<text x="431" y="191.1">SC7</text>
<text x="447.8" y="189.9">GND</text>
<text x="456" y="188.2">8</text>
</g>
</svg>
